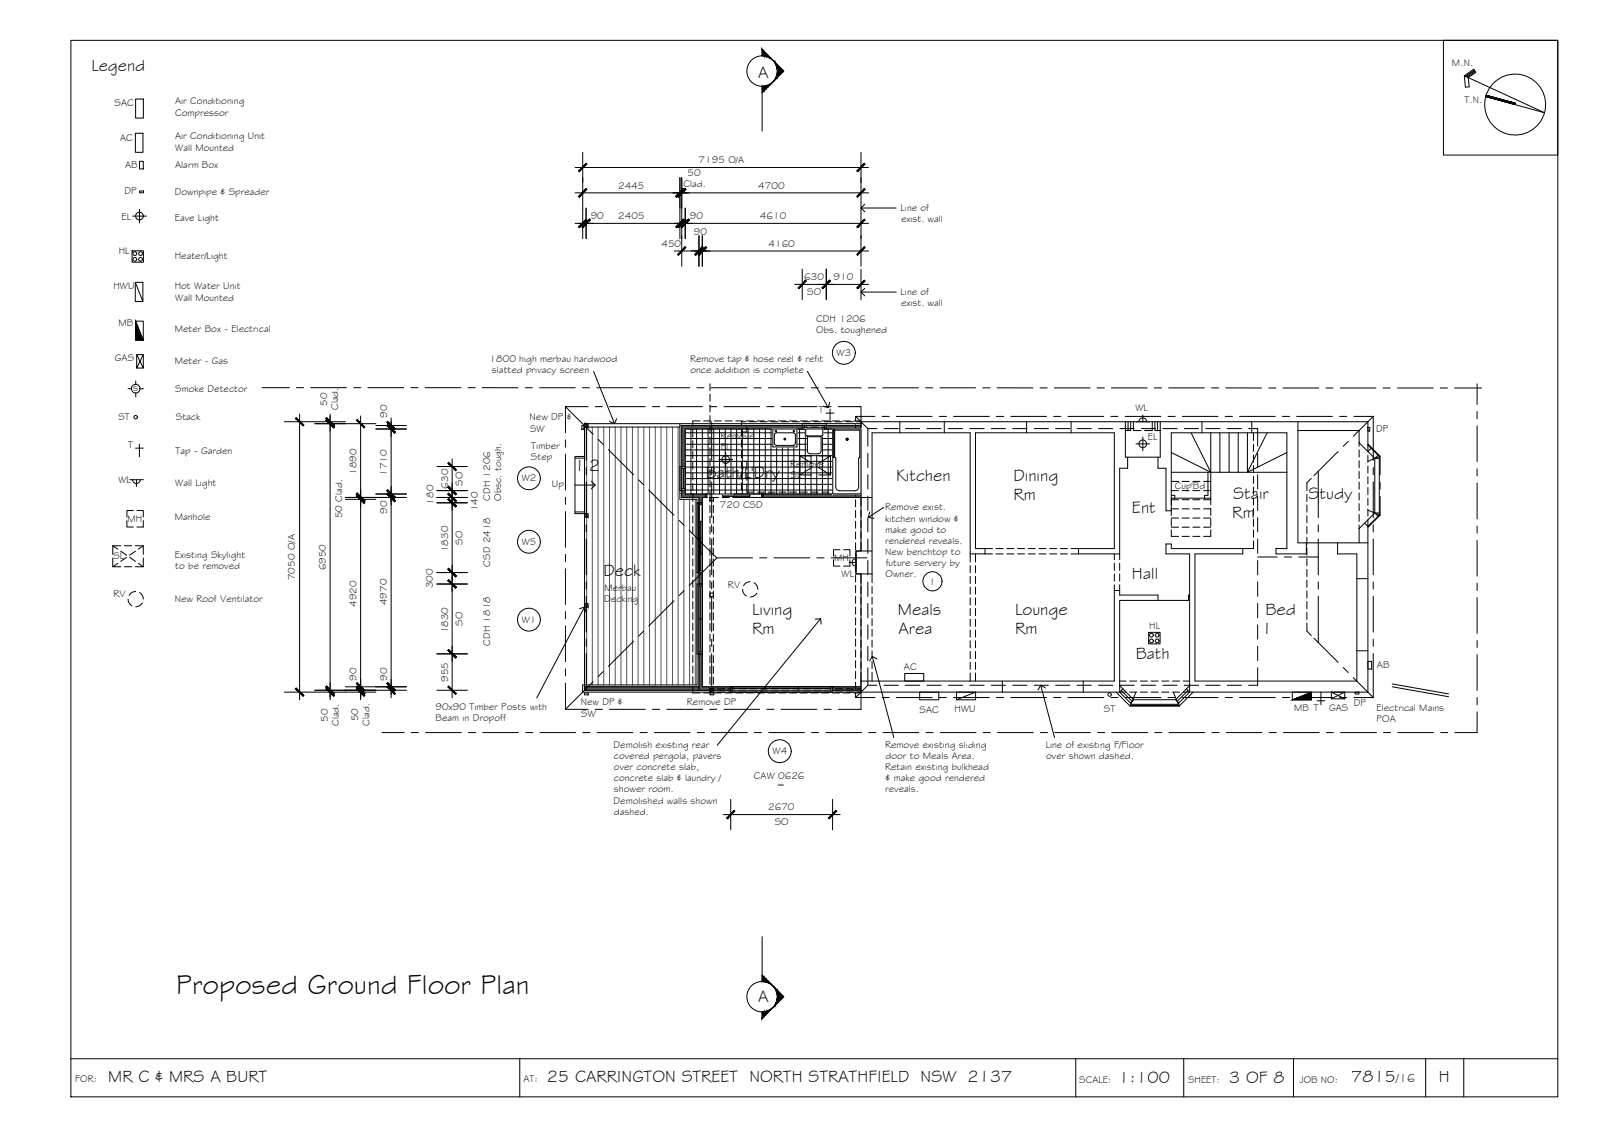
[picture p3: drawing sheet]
<svg xmlns="http://www.w3.org/2000/svg" width="420mm" height="297mm" viewBox="0 0 420 297" stroke-linecap="round" stroke-linejoin="round" font-family="sans-serif">
<!-- layer: BORDER -->
<g fill="none" stroke="#000" stroke-width=".26">
<path d="M18.6 10.6h390v277h-390zM378.6 10.6h30v30.1h-30zM384.1 19.9l2.4-1.7 .6 .8-2 1.4 .2 2.4-1 .1-.2-3 21 9.7-15.4-4.3M386.7 18.3l-2.4 1.7M386.8 18.5l-2.2 1.6M386.9 18.7l-2.1 1.5M389.8 25l7.7 2.1M18.6 277.6h390M136.3 277.6v10M282.1 277.6v10M310.5 277.6v10M339.2 277.6v10"/>
<path d="M373.9 277.6v10M383.9 277.6v10"/>
<circle cx="397.4" cy="27.4" r="8"/>
</g>
<!-- layer: SECTION POINT -->
<g fill="#000" stroke="#000" stroke-width=".26">
<path d="M202.3 15.4l.4 .4zM203.1 16.2l.3 .5zM203.9 17l1.7 1.6-1.7 1.7zM202.3 21.8l.4-.3zM203.1 21l-.4 .5zM202.3 258.1l.4 .4zM202.7 258.5l.4 .4zM202.3 264.5l.4-.3zM203.4 263.2l-.3 .6zM203.9 259.6l1.7 1.7-1.7 1.7z"/>
<path d="M199.9 13l.5 .5v1.2zM199.9 13v1.6l.5 .1z"/>
<path d="M200.4 13.5l.5 .5v.8zM200.4 13.5v1.2l.5 .1z"/>
<path d="M200.9 14l.5 .5v.4zM200.9 14v.8l.5 .1z"/>
<path d="M201.4 14.5l.5 .7zM201.4 14.5v.4l.5 .3z"/>
<path d="M201.9 15l.4 .5zM201.9 15l.4 .5z"/>
<path d="M203.1 16.2l.3 .5zM202.7 15.8l.4 .4z"/>
<path d="M203.4 16.5l.2 .2v.5zM203.4 16.5l.2 .7z"/>
<path d="M203.6 16.7l.2 .2v.9zM203.6 16.7l.2 1.1z"/>
<path d="M203.8 19.5v.9l-.2-.4zM203.6 20v.5l.2-.1z"/>
<path d="M203.8 16.9l.1 1.4zM203.8 16.9l.1 1.4z"/>
<path d="M203.9 18.9v1.4zM203.8 19.5v.9z"/>
<path d="M199.9 22.6h.5v1.2zM199.9 22.6v1.7l.5-.5z"/>
<path d="M200.4 22.6l.5-.1v.8zM200.4 22.6v1.2l.5-.5z"/>
<path d="M200.9 22.5l.5-.2v.5zM200.9 22.5v.8l.5-.5z"/>
<path d="M201.4 22.3l.5-.2v.2zM201.4 22.3v.5l.5-.5z"/>
<path d="M201.9 22.1l.4-.3zM201.9 22.1v.2l.4-.4z"/>
<path d="M203.4 20.5l-.3 .5zM203.1 21l.3-.2z"/>
<path d="M203.6 20v.5h-.2zM203.4 20.5v.3l.2-.3z"/>
<path d="M200.4 256.2l-.5 1.1 .5 .1zM199.9 255.7l.5 .5-.5 1.1z"/>
<path d="M200.9 256.7l-.5 .7 .5 .1zM200.4 256.2l.5 .5-.5 .7z"/>
<path d="M200.9 257.5l.5 .1v-.4zM200.9 256.7l.5 .5-.5 .3z"/>
<path d="M201.4 257.6l.5 .2v-.1zM201.4 257.2l.5 .5-.5-.1z"/>
<path d="M201.9 257.8l.4 .3zM201.9 257.7l.4 .4-.4-.3z"/>
<path d="M203.1 258.9l.3 .5zM203.1 258.9l.3 .3z"/>
<path d="M203.4 259.4l.2 .5v-.5zM203.4 259.2l.2 .2h-.2z"/>
<path d="M200.4 265.3l-.5 1.7 .5-.5zM199.9 265.3h.5l-.5 1.7z"/>
<path d="M200.9 265.2l-.5 1.3 .5-.6zM200.4 265.3l.5-.1-.5 1.3z"/>
<path d="M201.4 265l-.5 .9 .5-.5zM200.9 265.2l.5-.2-.5 .9z"/>
<path d="M201.9 264.8l-.5 .6zM201.4 265l.5-.2-.5 .6z"/>
<path d="M202.3 264.5l-.4 .5zM201.9 264.8l.4-.3-.4 .5z"/>
<path d="M203.4 263.2l-.3 .6zM203.1 263.7l-.4 .5z"/>
<path d="M203.6 262.7l-.2 .8 .2-.3zM203.6 262.7l-.2 .8z"/>
<path d="M203.8 262.2l-.2 1 .2-.1zM203.8 262.2l-.2 1z"/>
<path d="M203.8 259.6l-.2 .3 .2 .6zM203.6 259.4l.2 .2-.2 .3z"/>
<path d="M203.9 261.6l-.1 1.5zM203.9 261.6l-.1 1.5z"/>
<path d="M203.9 259.6v1.4zM203.8 259.6v.9z"/>
</g>
<g fill="none" stroke="#000" stroke-width=".26">
<path d="M199.9 14.6v-1.6l5.7 5.6-5.7 5.7M199.9 22.6v11.8M199.9 255.7l5.7 5.6-5.7 5.7v-1.7M199.9 245.6v11.7"/>
<circle cx="199.9" cy="18.6" r="4"/>
<circle cx="199.9" cy="261.3" r="4"/>
</g>
<!-- layer: SERVICES -->
<g fill="none" stroke="#000" stroke-width=".26">
<path d="M35.5 34.9h2v5h-2zM35.6 26h2v5h-2zM34.8 56.7h3.6M36.6 42.3h1v2h-1zM36.6 54.9v3.6M36.6 50.1h1v.5h-1zM34.6 65.8h3v2.9h-3zM35.5 74l2 5.1v-5.1h-2v5.1h2M35.5 84.2v5h2.1l-2.1-5h2.1v5M35.6 99.9v.9M35.8 93l1.8 3.5v-3.5M35.8 96.5l1.8-3.5h-1.8v3.5h1.8"/>
<path d="M33.6 101.9h.9M35.5 117.5h2.1M35.6 103v1.1M36.6 116.5v3.2M36.7 101.9h.9M152.6 111.6h.5v1h-.5zM190.3 118.7v3.6M209.8 119.5h3.1M209.8 119.5v5M209.8 119.5l3.2 2M214.7 119.5h3.1M216.7 108.3h2"/>
<path d="M217.7 107.3v3.3M217.8 119.5v5M217.8 119.5l-3.2 2M297.9 116.4h3.6M297.9 110.6h3.6M298.7 110.6a1.01 1.01 0 0 1 1-1 1.01 1.01 0 0 1 1 1M299.7 108.8v1.8M299.7 114.6v3.6M358.8 112.1h.4v1h-.4zM33.3 136.5v1.7h1.7M34 125.8h3.6M34.8 125.8a1.01 1.01 0 0 0 1 1 1.01 1.01 0 0 0 1-1"/>
<path d="M35 133.9h-1.7v1.6M35.8 125.8v1.8M35.9 133.9h1.7v1.6M37.6 136.5v1.7h-1.7M188.5 120.5h3.6M209.8 124.5h3.1M213 122.5l-3.2 2M214.6 122.5l3.2 2M214.7 124.5h3.1M29.6 146.3v2.3h2.1M29.6 143.1h2.1M30.9 144l-1.3-.9v2.3"/>
<path d="M30.9 147.7l-1.3 .9M31.7 144.5l1.5 1.1M32.6 143.1h1.9M32.6 148.6h1.9M33.2 146.1l-1.5 1.1M33.6 157.1l.2 .9 .8 .8M34 146.1l1.5 1.1M35.5 143.1h2.1v2.3M35.5 144.5l-1.5 1.1M35.6 155.1l-1 .2-.7 .8M36.3 147.7l1.3 .9M36.6 155.4l.7 .6 .3 1.1"/>
<path d="M37.3 158.1l-.5 .6-1.2 .4M37.6 146.3v2.3h-2.1M37.6 143.1l-1.3 .9M194.8 154.5l.2 .9 .8 .8M196.8 152.5l-1 .3-.8 .7M197.7 152.8l.7 .6 .4 1.1M198.5 155.5l-.6 .6-1.1 .4M218.6 146.7v1.7h1.7M220.3 144.1h-1.7v1.7M221.2 144.1h1.7v1.7M222.7 147.5h1.8M222.9 146.7v1.7h-1.7"/>
<path d="M224.5 146.4a1.01 1.01 0 0 0-1 1.1 1.01 1.01 0 0 0 1 1M224.5 145.7v3.6M237.3 176.6h5v2h-5zM301.3 165.8h3v3h-3zM358.8 173.4h1v2h-1zM365.2 179.3l14.7 2.6M153.3 181.7h1v.5h-1zM186.2 181.7h1v.5h-1zM241.2 181.5h5v2h-5zM255.9 181.5v2h-5v-2h5l-5 2M343.9 181.5h-5v2l5-2v2h-5M345.4 183.7h2.1"/>
<path d="M346.4 181.5v3.2M349.2 181.5h3.5l-3.5 1.7M352.7 181.5v1.7h-3.5v-1.7l3.5 1.7M355.4 181.5h1v.5h-1zM365.2 180.1l14.7 2.6"/>
<circle cx="36.6" cy="56.6" r="1.01"/>
<circle cx="35.4" cy="68" r=".5"/>
<circle cx="35.4" cy="66.5" r=".5"/>
<circle cx="36.9" cy="68" r=".5"/>
<circle cx="36.9" cy="66.5" r=".5"/>
<circle cx="35.6" cy="109.4" r=".46"/>
<circle cx="35.6" cy="101.9" r="1.13"/>
<circle cx="299.7" cy="116.4" r="1.01"/>
<circle cx="190.3" cy="120.5" r="1.01"/>
<circle cx="302" cy="166.5" r=".5"/>
<circle cx="302" cy="168" r=".5"/>
<circle cx="303.5" cy="166.5" r=".5"/>
<circle cx="303.5" cy="168" r=".5"/>
<circle cx="291" cy="182.1" r=".46"/>
</g>
<!-- layer: BOUNDARY -->
<g fill="none" stroke="#000" stroke-width=".26">
<path d="M68.8 101.6h7.1M77.8 101.6h1.8M81.5 101.6h9.4M92.8 101.6h1.8M96.5 101.6h9.4M107.8 101.6h1.8M111.5 101.6h9.4M122.8 101.6h1.8M126.5 101.6l9.4 .1M137.8 101.7h1.8M141.5 101.7h9.4M152.7 101.7h1.9"/>
<path d="M156.5 101.7h9.4M167.8 101.7h1.8M171.5 101.7h9.4M182.8 101.7h1.8M186.5 101.7h9.4M197.7 101.7h1.9M201.5 101.7h9.4M212.8 101.7h1.8M216.5 101.7h9.4M227.8 101.7h1.8M231.5 101.7h9.4M242.7 101.7h1.9"/>
<path d="M246.5 101.7h9.4M257.8 101.7h1.8M261.5 101.7h9.4M272.8 101.7h1.8M276.5 101.7h9.4M287.7 101.7h1.9M291.5 101.7h9.4M302.8 101.7h1.8M306.5 101.7h9.4M317.8 101.7h1.8M321.5 101.7h9.4M332.7 101.7h1.9"/>
<path d="M336.5 101.7h9.4M347.8 101.7h1.8M351.5 101.7h9.4M362.7 101.7h1.9M366.5 101.7h9.4M377.7 101.7h1.9M381.5 101.7h7.1M387.4 100.6v5.4M387.4 107.9v1.9M387.4 111.6v9.4M387.4 122.9v1.9M387.4 126.7v9.3"/>
<path d="M387.4 137.9v1.9M387.4 141.7v9.3M387.4 152.9v1.9M387.4 156.6v9.4M387.4 167.9v1.9M387.4 171.7v9.3M100.2 192.1h5.8M107.9 192.1h1.8M111.6 192.1h9.4M122.9 192.1h1.8M126.6 192.1h9.4M137.9 192.1h1.8"/>
<path d="M141.6 192.1h9.4M152.9 192.1h1.8M156.6 192.1h9.4M167.9 192.1h1.8M171.6 192.1h9.4M182.9 192.1h1.8M186.6 192.1h9.4M197.9 192.1h1.8M201.6 192.1h9.4M212.9 192.1h1.8M216.6 192.1h9.4M227.9 192.1h1.8"/>
<path d="M231.6 192.1h9.4M242.9 192.1h1.8M246.6 192.1h9.4M257.9 192.1h1.8M261.6 192.1h9.4M272.8 192.1h1.9M276.6 192.1h9.4M287.9 192.1h1.8M291.6 192.1h9.4M302.9 192.1h1.8M306.6 192.1h9.4M317.8 192.1h1.9"/>
<path d="M321.6 192.1h9.4M332.9 192.1h1.8M336.6 192.1h9.4M347.9 192.1h1.8M351.6 192.1h9.4M362.8 192.1h1.9M366.6 192.1h9.4M377.9 192.1h1.8M387.4 182.9v1.9M387.4 186.7v5.4h-5.8"/>
</g>
<!-- layer: EXISTING -->
<g fill="none" stroke="#000" stroke-width=".26">
<path d="M186.2 100.6v1.8M186.2 103.3v1.9M186.2 106.1v1.9M186.2 109v1.8M186.2 111.8v1.8M186.2 114.6v1.9M186.2 117.4v1.9M186.7 110.6v10.1M194.5 112.5v1.9M194.5 115.3v1.9M194.5 118.1v1.9M195.6 110.6h-1.1v1"/>
<path d="M196.5 110.6h1.9M197.7 112h-1.8v1.3h-1.4M198.6 112h1.9M199.4 110.6h1.8M201.5 112h1.8M202.2 110.6h1.8M204.3 112h1.8M205 110.6h1.8M207.1 112h1.9M207.8 110.6h1.9M209.9 112h1.9M210.6 110.6h1.9"/>
<path d="M212.7 112h1.9M213.4 110.6h1.9M215.5 112h1.9M216.2 110.6h1.9M218.3 112h1.9M219 110.6h1.9M221.1 112h1.9M221.9 110.6h1.8M224 112h1.8M224.7 110.6h134.1v7.8M225.8 110.6v18.4h-1.8M227.6 118.8v3.8"/>
<path d="M230 112.4h-2.4v4.6M231.8 112.4h3.8M236 110.6v2.9M237.5 112.4h3.7M243.1 112.4h3.8M247.7 110.6v2.9M248.7 112.4h3.8M254.3 112.4h3.8M260 112.4h3.7M265.6 112.4h3.8M269.2 110.6v2.9M271.2 112.4h3.8"/>
<path d="M276.8 112.4h3.8M280.9 110.6v2.9M282.5 112.4h3.7M288.1 112.4h3.8M293.7 112.4h3.8M295.2 112.9h1.2M295.2 110.6v9.3h9.1v-9.3M295.7 119.9v2.9h-2v23.9M295.9 110.6v2.3M296.6 110.6v2.3M297.3 110.6v2.3M297.4 112.9h1.9"/>
<path d="M299.3 112.4h3.8M300.2 112.9h1.9M302.2 110.6v2.3M302.9 110.6v2.3M303 112.9h1.3M303.6 110.6v2.3M303.7 119.9v2.9h2.1v11.1h1.4M305 112.4h3.7M310.6 112.4h3.8M312.4 113.5l5.1 10.3-10.3-5.2M315.2 110.6v2.9M316.2 112.4h3.8"/>
<path d="M317.5 113.5v18.8M319.9 113.5v10.3M321.8 112.4h3.8M322.4 113.5v10.3M324.7 113.5v10.3M327.2 113.5v10.3M327.5 112.4h2.3v4.6M328.3 110.6v2.9M328.7 113.5v2M328.7 116.5v1.8M328.7 119.3v1.8M329.8 118.8v3.8"/>
<path d="M332.3 113.5l-5.1 10.3 10.3-5.2M340.4 112.9h16.1v4.1M340.4 110.6v31.7h18.4M356.5 118v1.8M356.5 116.1l4.1 4.1M358.8 119.4v1.8M358.8 116.7l2.9 3v15.3l-2.9 3-.9-.8M359.6 117.5l-.8 .9M361.4 119.3l-.8 .9M186.2 130.4h.9v.9h-.9zM186.2 130.4h2.3M186.2 120.2v1.9"/>
<path d="M186.2 123v1.9M186.2 125.8v1.9M186.2 128.6v3M186.2 132.5v1.9M186.2 135.3v1.9M186.2 138.1v1.9M186.7 122.6v1.9M186.7 126.3v9.4M186.7 137.6v1.9M187.1 130.4v1.2M187.1 132.5v1.9M187.1 135.3v1.9"/>
<path d="M187.1 138.1v1.9M189.4 130.4h1.9M192.2 130.4h3.4M194.5 122.8v-1.8h1.4v2.1M194.5 123.8v1.8M194.5 126.6v1.9M194.5 129.4v1M195.9 124.1v1.8M195.9 126.9v2.1h1.8M196.5 130.4h1.9M198.6 129h1.9M199.4 130.4h1.8"/>
<path d="M201.5 129h1.8M202.2 130.4h1.8M204.3 129h1.8M205 130.4h1.8M207.1 129h1.9M207.8 130.4h1.9M209.9 129h1.9M210.6 130.4h1.9M212.7 129h1.9M213.4 130.4h1.9M215.5 129h1.9M216.2 130.4h1.9"/>
<path d="M218.3 129h1.9M219 130.4h1.9M221.1 129h1.9M221.9 130.4h1.8M224.7 130.4h4M225.8 130.4v2.4M225.8 133.7v1.9M225.8 136.5v1.9M225.8 139.3v1.9M227.6 124.5v3.7M227.6 130.1v3.7M227.6 135.7v3.8"/>
<path d="M307.2 135.1v-21.6h30.3v30.3h-2.8v1.4h7.9v-2.9M307.2 136.1v1.9M307.2 138.9v1.7h1.9M307.2 130.6h10.3M307.2 129.9h.9v.7M307.2 123.8h30.3M307.2 126.2h1.9M307.2 128.6h1.9M307.2 131h1.9M307.2 133.4h1.9M307.2 135.8h1.9M307.2 138.2h1.9"/>
<path d="M310 126.2h1.9M310 128.6h1.9M310 131h1.9M310 133.4h1.9M310 135.8h1.9M310 138.2h1.9M312.9 126.2h1.8M312.9 128.6h1.8M312.9 131h1.8M312.9 133.4h1.8M312.9 135.8h1.8M312.9 138.2h1.8"/>
<path d="M315.7 126.2h1.8M315.7 128.6h1.8M315.7 131h1.8M315.7 133.4h1.8M315.7 135.8h1.8M315.7 138.2h1.8M316.8 123.8v6.1h-.9v.7M317.5 133.3v1.8M317.5 136.1v1.9M317.5 138.9v1.7h-1.8M328.7 122.1v1.8M328.7 124.9v1.9"/>
<path d="M328.7 127.7v1.9M328.7 130.5v1.9M328.7 133.3v1.9M328.7 136.1v1.9M328.7 139v1.8M329.8 124.5v3.7M329.8 130.1v3.7M329.8 135.7v3.8M342.8 129.6v1.9M342.8 132.4v1.9M342.8 135.2v1.9M342.8 138v1.9"/>
<path d="M343.9 125.4l-1.1 1.2v2.1M345.7 123.6l-1.1 1.1M356.5 120.8v1.9M356.5 123.6v1.9M356.5 126.4v1.9M356.5 129.2v1.9M356.5 132v1.9M356.5 134.8v1.9M356.5 137.6v4.7M358.8 122.2v1.9M358.8 125v1.9M358.8 127.8v1.9"/>
<path d="M358.8 130.6v1.9M358.8 133.4v1.9M358.8 136.2v45.3h-48.5M360.6 134.5l-4.1 4.1M360.6 120.2v14.3M360.6 134.5l.8 .8M360.6 120.2h1.1M360.6 134.5h1.1M186.2 155.5h.9v.9h-.9zM186.2 140.9v1.9M186.2 143.8v1.8M186.2 146.6v1.8"/>
<path d="M186.2 149.4v1.8M186.2 152.2v1.9M186.2 155v1.9M186.2 157.8v1.9M186.7 141.3v9.4M186.7 152.6v1.8M186.7 156.3v9.4M187.1 140.9v1.9M187.1 143.8v1.8M187.1 146.6v1.8M187.1 149.4v1.8M187.1 152.2v1.9"/>
<path d="M187.1 155v1.9M187.1 157.8v1.9M225.8 142.1v2.4M225.8 150.5v2.3M225.8 153.7v1.9M225.8 156.5v1.9M225.8 159.4v1.8M227.6 141.3v3.8M227.6 147v3.7M227.6 152.6v3.7M227.6 158.2v3.8M228.7 144.5h-4.2v6h4.2"/>
<path d="M228.7 153.7v1.9M228.7 156.5v1.9M228.7 159.4v1.8M254.5 145.2v2.2M254.5 148.3v1.9M254.5 151.1v1.9M254.5 153.9v1.9M254.5 156.7v1.9M254.5 159.5v1.9M255.8 145.2v2.2M255.8 148.3v1.9M255.8 151.1v1.9"/>
<path d="M255.8 153.9v1.9M255.8 156.7v1.9M255.8 159.5v1.9M258.3 145.2h-3.8v-31.7h-25.8v39.3M258.3 145.2h2M258.3 143.8v1.4M260.3 143.8h-4.5v-30.3h36.5v30.3h-11.4M261.2 145.2h1.9M261.2 143.8h1.9M264 145.2h1.9M264 143.8h1.9M266.9 145.2h1.8"/>
<path d="M266.9 143.8h1.8M269.7 145.2h1.8M269.7 143.8h1.8M272.5 145.2h1.8M272.5 143.8h1.8M275.3 145.2h1.9M275.3 143.8h1.9M278.1 145.2h1.9M278.1 143.8h1.9M280.9 145.2h12.8M282.9 143.8v1.4M292.3 153.3v25.3h-66.5"/>
<path d="M292.3 145.2v1.5M292.3 147.7v1.9M292.3 150.5v1.9M292.3 154.8h1.4M293.7 147.7v1.9M293.7 150.5v1.9M293.7 153.3v2.7h10v1.4M310 140.6h1.9M312 157.4h-18.3v24.1M312 156h-.3v1.4M312.9 140.6h1.8M326 143.8h-18.8v-1.2h-1.4v2.6h6.2v36.3"/>
<path d="M328.7 141.8v2h-2.7M329.8 141.3v3.8M329.8 147v3.7M329.8 152.6v3.7M329.8 158.2v3.8M342.8 140.9v1.8M342.8 143.7v1.9M342.8 146.5v1.9M342.8 149.3v1.9M342.8 152.1v1.9M342.8 154.9v1.9M342.8 157.7v1.9"/>
<path d="M350.8 142.3v2.9h5.1v33.4h-42.5v-33.4h12.6v-1.4M355.9 151.7h2.9M186.2 160.6v1.9M186.2 163.4v1.9M186.2 166.3v1.8M186.2 169.1v1.8M186.2 171.9v1.9M186.2 174.7v1.9M186.2 177.5v1.9M186.7 167.6v1.9M186.7 171.3v10.2M187.1 160.6v1.9"/>
<path d="M187.1 163.4v1.9M187.1 166.3v1.8M187.1 169.1v1.8M187.1 171.9v1.9M187.1 174.7v1.9M187.1 177.5v1.9M225.8 162.2v1.9M225.8 165v1.8M225.8 167.8v1.9M225.8 170.6v1.9M225.8 173.4v1.9M225.8 176.2v5.3"/>
<path d="M227.6 175.1v4.6h2.4M227.6 163.8v3.8M227.6 169.5v3.7M228.7 162.2v1.9M228.7 165v1.8M228.7 167.8v1.9M228.7 170.6v1.9M228.7 173.4v1.9M228.7 176.2v2.4M231.8 179.7h3.8M237.5 179.7h3.7M243.1 179.7h3.8"/>
<path d="M248.7 179.7h3.8M254.3 179.7h3.8M254.5 162.4v1.8M254.5 165.2v1.8M254.5 168v1.9M254.5 170.8v1.9M254.5 173.6v1.9M254.5 176.4v2.2M255.8 162.4v1.8M255.8 165.2v1.8M255.8 168v1.9M255.8 170.8v1.9"/>
<path d="M255.8 173.6v1.9M255.8 176.4v2.2M260 179.7h3.7M262.9 178.6v2.9M265.6 179.7h3.8M271.2 179.7h3.8M276.8 179.7h3.8M282.5 179.7h3.7M284.1 178.6v2.9M288.1 179.7h3.8M293.7 178.6h1.6M293.7 179.8l3.6 3.6"/>
<path d="M293.7 179.7h3.8M296.3 178.6h1.8M299.1 178.6h1.9M299.3 179.7h3.8M301.9 178.6h1.9M304.7 178.6h1.9M305 179.7h3.7M307.5 178.6h1.9M310.3 178.6h1.7M310.6 179.7h3.8M312 179.8l-3.7 3.6M316.2 179.7h3.8"/>
<path d="M321.8 179.7h3.8M329.8 175.1v4.6h-2.3M329.8 163.8v3.8M329.8 169.5v3.7M342.8 160.5v1.9M342.8 163.4v2.1l1.1 1.1M344.6 167.3l1.1 1.2M355.9 170.6h2.9M186.2 180.6h.9v.9h-.9zM186.2 181.5h1M186.2 180.3v1.2M186.2 180.6h1"/>
<path d="M187.1 180.3v1.2M188.2 181.5h1.9M188.2 180.6h1.9M191 181.5h1.9M191 180.6h1.9M193.8 181.5h1.9M193.8 180.6h1.9M196.6 181.5h1.9M196.6 180.6h1.9M199.4 181.5h1.9M199.4 180.6h1.9M202.3 181.5h1.8"/>
<path d="M202.3 180.6h1.8M205.1 181.5h1.8M205.1 180.6h1.8M207.9 181.5h1.8M207.9 180.6h1.8M210.7 181.5h1.9M210.7 180.6h1.9M213.5 181.5h1.9M213.5 180.6h1.9M216.3 181.5h1.9M216.3 180.6h1.9M219.1 181.5h1.9"/>
<path d="M219.1 180.6h1.9M221.9 181.5h1.9M221.9 180.6h1.9M224.8 181.5h70.5M224.8 180.6h1M293.7 181.5l2.8 2.8M294.1 181l2.8 2.9M294.5 180.6l-.8 .9M296.3 181.5h1.8M296.5 184.3v.6h12.7v-.6M296.5 184.7h12.7M297.3 183.4h11"/>
<path d="M297.3 183.4l-.8 .9M299.1 181.5h1.9M301.9 181.5h1.9M304.7 181.5h1.9M307.5 181.5h1.9M308.3 183.4l.9 .9M311.2 180.6l.8 .9M311.6 181l-2.9 2.9M312 181.5l-2.8 2.8"/>
</g>
<!-- layer: ROOFPLAN EXIST. -->
<g fill="none" stroke="#000" stroke-width=".26">
<path d="M181.7 112.7v1.9M181.7 115.5v1.9M181.7 118.4v1.8M183.6 110.4h-1.9v1.4M184.5 110.4h1.9M187.4 110.4h1.8M190.2 110.4h1.8M193 110.4h1.8M195.8 110.4h1.9M198.6 110.4h1.9M201.4 110.4h1.9M204.2 110.4h1.9"/>
<path d="M207 110.4h1.9M209.9 110.4h1.8M212.7 110.4h1.8M215.5 110.4h1.8M218.3 110.4h1.9M221.1 110.4h1.9M223.9 110.4h1.9v.2M224.4 109.2h5.1M224.4 109.2v1.2M224.4 111.3v1.9M224.4 114.1v1.9M224.4 117v1.8"/>
<path d="M224.4 119.8v1.8M224.4 109.2l3.2 3.2M231.3 109.2h1.9M235.1 109.2h9.4M246.3 109.2h1.9M250.1 109.2h9.4M261.3 109.2h1.9M265.1 109.2h9.4M276.3 109.2h1.9M280.1 109.2h9.4M291.3 109.2h1.9M295.1 109.2h9.4"/>
<path d="M306.3 109.2h1.9M310.1 109.2h9.4M321.3 109.2h1.9M325.1 109.2h9.4M336.3 109.2h1.9M340.1 109.2h9.4M351 118.4l-5.3 5.2v12.1M351.3 109.2h1.9M353.6 115.7l-1.3 1.3M355.1 109.2h5.1M358.8 116.4l3.2 3.2M360.2 109.2v11.5"/>
<path d="M360.2 109.2l-5.3 5.2M362 119.6v4.9M362 119.6l-3.2 1.3M181.7 121.2v1.9M181.7 124v1.8M181.7 126.8v1.9M181.7 129.6v1.9M181.7 132.4v1.9M181.7 135.2v1.9M181.7 138v1.9M224.4 122.6v1.9M224.4 125.4v1.9"/>
<path d="M224.4 128.2v1.9M224.4 131v1.9M224.4 133.8v1.9M224.4 136.6v1.9M224.4 139.5v1.8M345.7 137.6v1.9M358.8 133.7l3.2 1.4M360.2 122.6v1.9M360.2 126.3v9.4M360.2 137.6v1.9M362 135.1l-3.2 3.2M362 126.4v1.9"/>
<path d="M362 130.1v5M181.7 140.9v1.8M181.7 143.7v1.9M181.7 146.5v1.9M181.7 149.3v1.9M181.7 152.1v1.9M181.7 154.9v1.9M181.7 157.7v1.9M224.4 142.3v1.8M224.4 145.1v1.9M224.4 147.9v1.9M224.4 150.7v1.9"/>
<path d="M224.4 153.5v1.9M224.4 156.3v1.9M224.4 159.1v1.9M329.8 146h5.2M336.9 146h1.8M340.6 146h5.1M345.7 156.3v12.2l5.3 5.2M345.7 141.3v9.4M345.7 152.6v1.8M360.2 141.3v9.4M360.2 152.6v1.8M360.2 156.3v9.4"/>
<path d="M181.7 160.5v1.9M181.7 163.4v1.8M181.7 166.2v1.9M181.7 169v1.9M181.7 171.8v1.9M181.7 174.6v1.9M181.7 177.4v1.9M224.4 162v1.8M224.4 164.8v1.8M224.4 167.6v1.9M224.4 170.4v1.9M224.4 173.2v1.9"/>
<path d="M224.4 176v1.9M224.4 178.8v1.9M227.6 179.7l-3.2 3.2M352.3 175l1.3 1.3M354.9 177.6l5.3 5.3M360.2 167.6v1.9M360.2 171.3v11.6M181.7 180.2v1.5h1.9M184.5 181.7h1.9M187.4 181.7h1.8M190.2 181.7h1.8M193 181.7h1.8"/>
<path d="M195.8 181.7h1.9M198.6 181.7h1.9M201.4 181.7h1.9M204.2 181.7h1.9M207 181.7h1.9M209.9 181.7h1.8M212.7 181.7h1.8M215.5 181.7h1.8M218.3 181.7h1.9M221.1 181.7h1.9M224.4 182.9h5.1M224.4 181.6v1.3"/>
<path d="M225.8 181.5v.2h-1.9M231.3 182.9h1.9M235.1 182.9h9.4M246.3 182.9h1.9M250.1 182.9h9.4M261.3 182.9h1.9M265.1 182.9h9.4M276.3 182.9h1.9M280.1 182.9h9.4M291.3 182.9h1.9M292.7 181.5l3.7 3.6M295.1 182.9h9.4"/>
<path d="M296.4 185.1h12.9M297.9 181.5l-1.5 3.6M306.3 182.9h1.9M307.7 181.5l1.6 3.6M310.1 182.9h9.4M312.9 181.5l-3.6 3.6M321.3 182.9h1.9M325.1 182.9h9.4M336.3 182.9h1.9M340.1 182.9h9.4M351.3 182.9h1.9M355.1 182.9h5.1"/>
</g>
<!-- layer: HATCH -->
<g fill="#545454" stroke="#545454" stroke-width=".26">
<path d="M224.4 111.6l1.4 .9v-.9zM224.4 111.6l1.4 .9h-1.4z"/>
<path d="M216.7 111.6l7.7 .9v-.9zM216.7 111.6l7.7 .9h-7.7z"/>
<path d="M194.5 111.6l15.9 .9v-.9zM194.5 111.6l15.9 .9h-15.9z"/>
<path d="M186.7 111.6l7.8 .9v-.9zM186.7 111.6l7.8 .9h-7.8z"/>
<path d="M186.2 111.6l.5 .9v-.9zM186.2 111.6l.5 .9h-.5z"/>
<path d="M181.7 111.6l4.5 .9v-.9zM181.7 111.6l4.5 .9h-4.5z"/>
<path d="M178.8 111.6l2.9 .9v-.9zM178.8 111.6l2.9 .9h-2.9z"/>
<path d="M178.8 112.5l.9 9.8v-9.8zM178.8 112.5l.9 9.8h-.9z"/>
<path d="M178.8 128.6l.9 .9v-.9zM178.8 128.6l.9 .9h-.9z"/>
<path d="M224.4 129.5l1.4 .9v-.9zM224.4 129.5l1.4 .9h-1.4z"/>
<path d="M199.8 129.5l24.6 .9v-.9zM199.8 129.5l24.6 .9h-24.6z"/>
<path d="M181.7 129.5l3.4 .9v-.9zM181.7 129.5l3.4 .9h-3.4z"/>
<path d="M178.8 129.5l2.9 .9v-.9zM178.8 129.5l2.9 .9h-2.9z"/>
<path d="M183.3 130.4l.9 1.4v-1.4zM183.3 130.4l.9 1.4h-.9z"/>
<path d="M183.3 150.1l.9 3v-3zM183.3 150.1l.9 3h-.9z"/>
<path d="M183.3 171.4l.9 8.7v-8.7zM183.3 171.4l.9 8.7h-.9z"/>
<path d="M224.4 180.1l1.4 .9v-.9zM224.4 180.1l1.4 .9h-1.4z"/>
<path d="M218.4 180.1l6 .9v-.9zM218.4 180.1l6 .9h-6z"/>
<path d="M183.3 180.1l8.4 .9v-.9zM183.3 180.1l8.4 .9h-8.4z"/>
<path d="M181.7 180.1l1.6 .9v-.9zM181.7 180.1l1.6 .9h-1.6z"/>
<path d="M153.3 180.1l28.4 .9v-.9zM153.3 180.1l28.4 .9h-28.4z"/>
<path d="M153.8 111.1l.4 .9v-.9zM153.8 111.1l.4 .9h-.4z"/>
<path d="M153.3 111.1l.5 .9v-.9zM153.3 111.1l.5 .9h-.5z"/>
<path d="M153.8 134.7l.4 .9v-.9zM153.8 134.7l.4 .9h-.4z"/>
<path d="M153.3 134.7l.5 .9v-.9zM153.3 134.7l.5 .9h-.5z"/>
<path d="M153.8 158.3l.4 .9v-.9zM153.8 158.3l.4 .9h-.4z"/>
<path d="M153.3 158.3l.5 .9v-.9zM153.3 158.3l.5 .9h-.5z"/>
</g>
<!-- layer: TILES -->
<g fill="none" stroke="#000" stroke-width=".26">
<path d="M179.7 113.5h46.1M179.7 115h46.1M179.7 116.5h46.1M179.7 118h46.1M179.7 119.5h46.1M181.2 112.5v17M182.7 112.5v17M184.2 112.5v17M185.7 112.5v17M187.2 112.5v17M188.7 112.5v17M190.2 112.5v17"/>
<path d="M191.7 112.5v17M193.2 112.5v17M194.7 112.5v17M196.2 112.5v17M197.7 112.5v17M199.2 112.5v17M200.7 112.5v17M202.2 112.5v17M203.7 112.5v17M205.2 112.5v17M206.7 112.5v17M208.2 112.5v17"/>
<path d="M209.7 112.5v17M211.2 112.5v17M212.7 112.5v17M214.2 112.5v17M215.7 112.5v17M217.2 112.5v17M218.7 112.5v17M220.2 112.5v17M221.7 112.5v17M223.2 112.5v17M224.7 112.5v17M179.7 121h46.1"/>
<path d="M179.7 122.5h46.1M179.7 124h46.1M179.7 125.5h46.1M179.7 127h46.1M179.7 128.5h46.1"/>
</g>
<!-- layer: HATCH -->
<g fill="none" stroke="#545454" stroke-width=".26">
<path d="M153.9 112v22.7M155.3 112v67.6M156.9 112v67.6M158.4 112v67.6M159.9 112v67.6M161.4 112v67.6M162.9 112v67.6M164.4 112v67.6M165.9 112v67.6M167.4 112v67.6M168.9 112v67.6M170.4 112v67.6"/>
<path d="M171.9 112v67.6M173.4 112v67.6M174.9 112v67.6M176.4 112v67.6M177.8 112v67.6M153.9 135.6v22.7M179.4 130.9v48.7M180.9 130.9v48.7M182.4 130.9v48.7M153.9 159.2v20.4"/>
</g>
<!-- layer: NEWWORK -->
<g fill="none" stroke="#000" stroke-width=".26">
<path d="M153.3 111.1h.9v.9h-.9zM153.3 119.7h-2.5v15h2.5M153.3 111.1v69.9h38.4M153.3 111.1h25M153.3 112h25M153.8 111.1v9.6M210.4 111.1v1.4M216.7 111.1v1.4M225.8 111.6h-47v18.8h4.5v50.6M225.8 112.5h-46.1v17h46.1M225.8 111.1v19.3M150.8 134.2h2.5"/>
<path d="M150.8 120.1h2.5M153.3 134.7h.9v.9h-.9zM153.8 122.6v1.9M153.8 126.3v9.4M153.8 137.6v1.9M178.3 128.6h1.4M178.3 122.3h1.4M185.1 129.5v.9h-.9v49.7h7.5v1.4M198.1 130.4h27.7M200.1 129.5v.9M225.8 130.4v14.1h-1.3v6h1.3v30.5h-7.4M153.3 158.3h.9v.9h-.9z"/>
<path d="M153.8 141.3v9.4M153.8 152.6v1.8M153.8 156.3v9.4M182.8 153.1h1.4M153.8 167.6v1.9M153.8 171.3v9.7M182.8 171.4h1.4M153.3 180.1h30M225.8 180.1h-7.4v1.4"/>
</g>
<!-- layer: INSULCLAD -->
<path d="M225.8 111.1h-47.5v19.8h4.5v48.7h-30v1.9h73" fill="none" stroke="#000" stroke-width=".26"/>
<!-- layer: ROOFPLAN NEW -->
<g fill="none" stroke="#000" stroke-width=".26">
<path d="M148.3 106.6h5.9M148.3 106.6v6.9M148.3 115.4v1.8M148.3 119.1v9.4M148.3 106.6l7.3 7.3M156.1 106.6h1.9M156.9 115.2l1.3 1.3M159.5 117.8l6.7 6.7M159.9 106.6h9.3M171.1 106.6h1.9M174.9 106.6h9.3M186.1 106.6h1.9"/>
<path d="M189.9 106.6h9.3M201.1 106.6h1.9M204.9 106.6h9.3M216.1 106.6h1.9M219.9 106.6h5.9v4.5M148.3 130.4v1.8M148.3 134.1v9.4M167.5 125.8l1.3 1.3M170.1 128.5l6.7 6.6M178.1 136.4l1.3 1.3M180.7 139.1l7.3 7.2M148.3 145.3v1.9"/>
<path d="M148.3 149.1v9.4M176.8 157.5l-6.7 6.6M179.4 154.8l-1.3 1.4M197.4 146.3h-9.4l-7.3 7.2M199.2 146.3h1.9M203 146.3h9.4M214.2 146.3h1.9M218 146.3h9.4M148.3 160.4v1.8M148.3 164.1v9.4M148.3 175.4v1.8M148.3 179.1v6.9"/>
<path d="M155.6 178.7l-7.3 7.3M158.2 176.1l-1.3 1.3M166.2 168.1l-6.7 6.6M168.8 165.5l-1.3 1.3M148.3 186h5.9M156.1 186h1.9M159.9 186h9.3M171.1 186h1.9M174.9 186h9.3M186.1 186h1.9M189.9 186h9.3M201.1 186h1.9"/>
<path d="M204.9 186h9.3M216.1 186h1.9M225.8 181v5h-5.9"/>
</g>
<!-- layer: MASK -->
<g fill="#fff" stroke="#fff" stroke-width=".26">
<path d="M212.4 118.9h2.3z"/>
<path d="M189.5 129.8l7.2 .3v-.3zM189.5 129.8l7.2 .3h-7.2z"/>
<path d="M225.8 112.5l-7.4 17h7.4zM218.4 112.5h7.4l-7.4 17z"/>
<path d="M212.4 118.9l2.2 .1zM212.4 118.9h2.3zM212.4 118.9h2.3z"/>
<path d="M212.2 118.9h2.5zM212.2 118.9h2.6z"/>
<path d="M212.2 118.9h2.6zM212.2 118.9h2.7z"/>
<path d="M212.1 118.9h2.8zM212.1 118.9h2.9z"/>
<path d="M212.1 118.8l2.9 .1zM212.1 118.8h2.9z"/>
<path d="M212 118.8h3zM212 118.8h3.1z"/>
<path d="M212 118.7l3.1 .1zM212 118.7h3.1z"/>
<path d="M211.9 118.7h3.2zM211.9 118.7h3.3z"/>
<path d="M211.9 118.6l3.3 .1zM211.9 118.6h3.3z"/>
<path d="M211.9 118.6h3.3zM211.9 118.6h3.4z"/>
<path d="M211.8 118.5l3.5 .1zM211.8 118.5h3.5z"/>
<path d="M211.8 118.5h3.5zM211.8 118.5h3.5z"/>
<path d="M211.8 118.4l3.5 .1zM211.8 118.4h3.5z"/>
<path d="M211.8 118.3l3.5 .1zM211.8 118.3l3.5 .1z"/>
<path d="M211.8 118.2l3.5 .1zM211.8 118.2h3.6z"/>
<path d="M211.8 114.3v3.9h3.6zM211.8 114.3h3.6v3.9z"/>
<path d="M211.5 114.3h4zM211.5 114.3h4.1z"/>
<path d="M211.5 114.3h4.1zM211.5 114.3h4.2z"/>
<path d="M211.4 114.2l4.3 .1zM211.4 114.2h4.3z"/>
<path d="M211.4 114.2h4.3zM211.4 114.2h4.3z"/>
<path d="M211.4 114.1l4.3 .1zM211.4 114.1h4.4z"/>
<path d="M211.3 114.1h4.5zM211.3 114.1h4.5z"/>
<path d="M211.3 114.1h4.5zM211.3 114.1h4.5z"/>
<path d="M211.3 114l4.5 .1zM211.3 114l4.5 .1z"/>
<path d="M211.3 112.5v1.5h4.5zM211.3 112.5h4.5v1.5z"/>
<path d="M202.7 112.5l6.3 4.7v-4.7zM202.7 112.5l6.3 4.7h-6.3z"/>
</g>
<!-- layer: DOORS -->
<path d="M185.1 129.5h.3v.9h-.3zM189.5 129.8h7.2v.3h-7.2zM192.6 129.8v-.3h7.5v.9h-7.5v-.3M199.8 129.5v.9" fill="none" stroke="#000" stroke-width=".26"/>
<!-- layer: WINDOWS -->
<g fill="none" stroke="#000" stroke-width=".26">
<path d="M210.4 112.5h6.3M210.4 111.1h6.3M210.4 111.6h6.3M210.9 111.6v.9M210.9 112h5.3M216.2 111.6v.9M178.3 122.3v6.3M178.8 122.3v6.3M178.8 128.1h.9M178.8 122.8h.9M179.2 122.8v5.3M179.7 122.3v6.3"/>
<path d="M182.8 131.8h1.4v18.3M183.3 131.8h.9M183.3 132.3h.9M183.8 136.6h.4v8.7h-.4zM184.2 131.8h-1.4v18.3h1.4M184.2 131.8v18.3M182.8 150.1h1.4M182.8 153.1v18.3M183.3 150.1v-18.3v18.3h.9M183.3 141h.5v8.6h-.5zM183.3 149.6h.9M183.3 153.6h.9"/>
<path d="M183.8 153.6v17.3M184.2 153.1h-.9v18.3h.9M183.3 170.9h.9M183.3 162.3h.9M184.2 171.4v-18.3v18.3M191.7 180.1h26.7v.9h-26.7zM191.7 181.5h26.7M192.2 180.1v.9M192.2 180.5h25.7M200.7 180.1v.9M209.3 180.1v.9M217.9 180.1v.9"/>
<path d="M218.4 180.1h-26.7h26.7"/>
<circle cx="221.3" cy="92.5" r="3"/>
<circle cx="138.7" cy="125.4" r="3"/>
<circle cx="138.7" cy="142" r="3"/>
<circle cx="138.7" cy="162.5" r="3"/>
<circle cx="204.5" cy="196.9" r="3"/>
</g>
<!-- layer: MASK -->
<path d="M202.7 112.5h6.3v4.7h-6.3zM205.9 112.5h1.6v1.3a.71 .71 0 0 0 .7 .7l.6 .1M205.9 112.8h1v1.4M206.9 114.2a.71 .71 0 0 0 .7 .7h1.3M208.9 114.9h.1M211.5 114.3h.3v3.9M215.7 114.2l.1-1.7h-4.5v1.5l.2 .3M215.7 114.2l-.3 .1-.1 3.9a.79 .79 0 0 1-.7 .8l-2.1-.1a.75 .75 0 0 1-.8-.7M218.4 112.5h7.4v17h-7.4z" fill="none" stroke="#fff" stroke-width=".26"/>
<!-- layer: WETAREA FIXTURES -->
<g fill="none" stroke="#000" stroke-width=".26">
<path d="M202.7 112.5h6.3v4.7h-6.3zM208.6 114l-.5-.5h-4.8l-.2 .5v2.3l.5 .5 4.5-.1 .5-.4M208.6 114v2.3M211.5 114.3l-.2-.3v-1.5h4.5v1.5l-.3 .3M211.5 114.3h4M211.8 114.3v3.9M211.8 114.5h3.6M215.4 114.3l-.1 3.9a.79 .79 0 0 1-.7 .8l-2.1-.1a.75 .75 0 0 1-.8-.7M218.4 112.5h7.4v17h-7.4zM218.6 112.5v7.4h.2v-7.4M218.9 113v6.8M219.1 112.7l-.2 .2"/>
<path d="M219.1 112.8h6.3l.1 7-.3 .4v7.5a1.01 1.01 0 0 1-1 1h-4a.97 .97 0 0 1-1-1v-7.5l-.3-.4"/>
<circle cx="203.5" cy="113" r=".18"/>
<circle cx="205.8" cy="115.1" r=".22"/>
<circle cx="205.8" cy="115.1" r=".18"/>
<circle cx="208.2" cy="113" r=".18"/>
<circle cx="222.2" cy="115.2" r=".2"/>
<circle cx="222.2" cy="115.2" r=".31"/>
</g>
<!-- layer: BORDER -->
<g fill="#000" stroke="#000" stroke-width=".26">
<path d="M389.7 25.3l7.7 2.1zM389.8 25l7.6 2.4-7.7-2.1z"/>
<path d="M389.8 25l7.6 2.4 .1-.3zM389.8 25l7.7 2.1z"/>
</g>
<!-- layer: DIMENSION -->
<g fill="none" stroke="#000" stroke-width=".26">
<path d="M152.8 39.9v22.7M225.8 39.9v29.9M150.8 50.6h77M150.8 58.6h77M150.8 43.9h77M153.7 54.6v8M178.3 46.6v16M178.8 46.6v23.2M179.7 54.6v8M176.8 65.8h51M183.3 61.8v8M184.2 61.8v8"/>
<path d="M208.4 74.6h10.3M210.4 70.6v8M214.7 74.6h13.1M216.7 70.6v8M225.8 70.6v8M74.6 110.6h16M78.6 108.6v74.9M82.6 111.1h16M86.6 108.6v74.9M94.6 109.1v74.4M98.6 111.6h8M98.6 112.5h8"/>
<path d="M102.6 109.6v73.4M90.6 130.4h16M90.6 130.9h8M98.6 129.5h8M114.6 122.3h8M114.6 128.6h8M114.6 130.4h8M114.6 131.8h8M118.6 120.3v10.3M118.6 126.6v56.4M114.6 150.1h8M114.6 153.1h8"/>
<path d="M114.6 171.4h8M74.6 181.5h24M82.6 181h24M90.6 180.1h16M114.6 181h8M189.7 213.6h30.7M191.7 209.6v8M218.4 209.6v8"/>
</g>
<!-- layer: 0 -->
<g fill="#000" stroke="#000" stroke-width=".26">
<path d="M151.7 59.5l.2 .2 1.8-2.2zM153.7 57.5l.2 .2-2 2z"/>
<path d="M153.7 49.5l-1.8 2.2 2-2zM153.7 49.5l-1.8 2.2-.2-.2z"/>
<path d="M153.7 42.8l-1.8 2.2 2-2zM151.7 44.8l2-2-1.8 2.2z"/>
<path d="M154.6 57.5l-1.8 2.2 2-2zM154.6 57.5l-1.8 2.2-.2-.2z"/>
<path d="M154.6 57.5l-1.8 2.2 2-2zM154.6 57.5l-1.8 2.2-.2-.2z"/>
<path d="M179.2 49.5l-2 2 .2 .2zM179.2 49.5l.2 .2-2 2z"/>
<path d="M179.2 49.5l-2 2 .2 .2zM179.2 49.5l.2 .2-2 2z"/>
<path d="M177.2 59.5l.2 .2 1.8-2.2zM179.2 57.5l.2 .2-2 2z"/>
<path d="M179.7 57.5l-2 2 .2 .2zM179.7 57.5l.2 .2-2 2z"/>
<path d="M179.7 49.5l-1.8 2.2 2-2zM179.7 49.5l-1.8 2.2-.2-.2z"/>
<path d="M179.7 49.5l-1.8 2.2 2-2zM179.7 49.5l-1.8 2.2-.2-.2z"/>
<path d="M180.6 57.5l-1.8 2.2 2-2zM180.6 57.5l-1.8 2.2-.2-.2z"/>
<path d="M180.6 57.5l-1.8 2.2 2-2zM180.6 57.5l-1.8 2.2-.2-.2z"/>
<path d="M224.7 51.5l.2 .2 1.8-2.2zM226.7 49.5l.2 .2-2 2z"/>
<path d="M224.7 44.8l.2 .2 1.8-2.2zM226.7 42.8l.2 .2-2 2z"/>
<path d="M224.7 59.5l.2 .2 1.8-2.2zM226.7 57.5l.2 .2-2 2z"/>
<path d="M179.7 64.7l-1.8 2.2 2-2zM179.7 64.7l-1.8 2.2-.2-.2z"/>
<path d="M182.2 66.7l.2 .2 1.8-2.2zM184.2 64.7l.2 .2-2 2z"/>
<path d="M182.2 66.7l.2 .2 1.8-2.2zM184.2 64.7l.2 .2-2 2z"/>
<path d="M185.1 64.7l-1.8 2.2 2-2zM185.1 64.7l-1.8 2.2-.2-.2z"/>
<path d="M185.1 64.7l-1.8 2.2 2-2zM185.1 64.7l-1.8 2.2-.2-.2z"/>
<path d="M211.3 73.5l-2 2 .2 .2zM211.3 73.5l.2 .2-2 2z"/>
<path d="M217.6 73.5l-1.8 2.2 2-2zM217.6 73.5l-1.8 2.2-.2-.2z"/>
<path d="M217.6 73.5l-1.8 2.2 2-2zM217.6 73.5l-1.8 2.2-.2-.2z"/>
<path d="M224.7 66.7l.2 .2 1.8-2.2zM226.7 64.7l.2 .2-2 2z"/>
<path d="M224.7 75.5l.2 .2 1.8-2.2zM226.7 73.5l.2 .2-2 2z"/>
<path d="M77.5 109.7l2 2 .2-.2zM77.5 109.7l.2-.2 2 2z"/>
<path d="M85.7 109.5l-.2 .2 2.2 1.8zM85.5 109.7l2.2 1.8-.2 .2z"/>
<path d="M85.5 110.2l2 2 .2-.2zM85.7 110l2 2-2.2-1.8z"/>
<path d="M85.5 110.2l2 2 .2-.2zM85.7 110l2 2-2.2-1.8z"/>
<path d="M93.5 110.2l2 2 .2-.2zM93.7 110l2 2-2.2-1.8z"/>
<path d="M101.5 110.7l2.2 1.8-2-2zM101.5 110.7l2.2 1.8-.2 .2z"/>
<path d="M101.5 111.6l2 2 .2-.2zM101.5 111.6l.2-.2 2 2z"/>
<path d="M101.5 111.6l2 2 .2-.2zM101.5 111.6l.2-.2 2 2z"/>
<path d="M93.7 129.3l-.2 .2 2.2 1.8zM93.5 129.5l2.2 1.8-.2 .2z"/>
<path d="M93.7 129.3l-.2 .2 2.2 1.8zM93.5 129.5l2.2 1.8-.2 .2z"/>
<path d="M93.5 129.5l2 2 .2-.2zM93.7 129.3l2 2-2.2-1.8z"/>
<path d="M93.5 130l2 2 .2-.2zM93.7 129.8l2 2-2.2-1.8z"/>
<path d="M101.5 128.6l2.2 1.8-2-2zM101.5 128.6l2.2 1.8-.2 .2z"/>
<path d="M101.5 128.6l2.2 1.8-2-2zM101.5 128.6l2.2 1.8-.2 .2z"/>
<path d="M101.5 129.5l2 2 .2-.2zM101.5 129.5l.2-.2 2 2z"/>
<path d="M101.5 129.5l2 2 .2-.2zM101.5 129.5l.2-.2 2 2z"/>
<path d="M117.7 121.2l-.2 .2 2.2 1.8zM117.5 121.4l2.2 1.8-.2 .2z"/>
<path d="M117.5 127.7l2.2 1.8-2-2zM117.5 127.7l2.2 1.8-.2 .2z"/>
<path d="M117.7 129.3l-.2 .2 2.2 1.8zM117.5 129.5l2.2 1.8-.2 .2z"/>
<path d="M117.5 127.7l2 2 .2-.2zM117.5 127.7l.2-.2 2 2z"/>
<path d="M117.5 129.5l2 2 .2-.2zM117.5 129.5l.2-.2 2 2z"/>
<path d="M117.5 130.9l2 2 .2-.2zM117.5 130.9l.2-.2 2 2z"/>
<path d="M117.5 130.9l2 2 .2-.2zM117.5 130.9l.2-.2 2 2z"/>
<path d="M117.7 149l-.2 .2 2.2 1.8zM117.5 149.2l2.2 1.8-.2 .2z"/>
<path d="M117.7 152l-.2 .2 2.2 1.8zM117.5 152.2l2.2 1.8-.2 .2z"/>
<path d="M117.5 149.2l2 2 .2-.2zM117.5 149.2l.2-.2 2 2z"/>
<path d="M117.5 152.2l2 2 .2-.2zM117.5 152.2l.2-.2 2 2z"/>
<path d="M85.7 179.9l-.2 .2 2.2 1.8zM85.5 180.1l2.2 1.8-.2 .2z"/>
<path d="M85.7 179.9l-.2 .2 2.2 1.8zM85.5 180.1l2.2 1.8-.2 .2z"/>
<path d="M93.7 179.9l-.2 .2 2.2 1.8zM93.5 180.1l2.2 1.8-.2 .2z"/>
<path d="M93.7 179l-.2 .2 2.2 1.8zM93.5 179.2l2.2 1.8-.2 .2z"/>
<path d="M93.7 179.9l-.2 .2 2.2 1.8zM93.5 180.1l2.2 1.8-.2 .2z"/>
<path d="M101.5 179.2l2.2 1.8-2-2zM101.5 179.2l2.2 1.8-.2 .2z"/>
<path d="M101.5 179.2l2.2 1.8-2-2zM101.5 179.2l2.2 1.8-.2 .2z"/>
<path d="M117.5 170.5l2.2 1.8-2-2zM117.5 170.5l2.2 1.8-.2 .2z"/>
<path d="M117.5 180.1l2.2 1.8-2-2zM117.5 180.1l2.2 1.8-.2 .2z"/>
<path d="M117.5 170.5l2 2 .2-.2zM117.5 170.5l.2-.2 2 2z"/>
<path d="M77.7 180.4l-.2 .2 2.2 1.8zM77.5 180.6l2.2 1.8-.2 .2z"/>
<path d="M85.5 180.6l2 2 .2-.2zM85.7 180.4l2 2-2.2-1.8z"/>
<path d="M93.5 180.1l2 2 .2-.2zM93.7 179.9l2 2-2.2-1.8z"/>
<path d="M93.5 180.6l2 2 .2-.2zM93.7 180.4l2 2-2.2-1.8z"/>
<path d="M101.5 180.1l2 2 .2-.2zM101.5 180.1l.2-.2 2 2z"/>
<path d="M192.5 212.5l-1.7 2.2 2-2zM192.5 212.5l-1.7 2.2-.3-.2z"/>
<path d="M217.2 214.5l.3 .2 1.8-2.2zM219.3 212.5l.2 .2-2 2z"/>
</g>
<!-- layer: SERVICES -->
<path d="M35.5 84.2l2.1 5h-2.1zM338.9 183.5l5-2v2z" fill="#000" stroke="#000" stroke-width=".26"/>
<!-- layer: 0 -->
<g fill="none" stroke="#000" stroke-width=".26">
<path d="M225.8 54.5h9.2M226.8 53.5l-1 1 1 1M225.8 76.6h9.2M226.8 75.6l-1 1 1 1M155.7 97.4l5.5 13.7M211.8 97.4l5.4 9.5M161.7 109.8l-.5 1.3-1.3-.6M217.6 105.5l-.4 1.4-1.3-.4M150.8 127.2h5.3M155.1 126.2l1 1-1 1M228.1 134.2l-.3 1.4 1.4 .3M231.8 133l-4 2.6"/>
<path d="M152 159.6l1.3-.4 .4 1.3M153.3 159.2l-12.5 23.8M213.8 162.3l1.4-.1 .2 1.4M215.2 162.2l-27.1 33.2M228.8 172.1l5.6 21.3M230 172.8l-1.2-.7-.7 1.2M273 179.7l3.6 13.7M274.2 180.4l-1.2-.7-.8 1.2"/>
</g>
<!-- layer: TEXT -->
<circle cx="244.6" cy="152.4" r="2.51" fill="none" stroke="#000" stroke-width=".26"/>
<text font-size="7.5" x="46.2" y="260.5">Proposed Ground Floor Plan</text>
<g font-size="4.5">
<text x="24" y="18.6">Legend</text>
<text x="198.8" y="20.3">A</text>
<text x="150.6" y="123.6">1</text>
<text x="154.5" y="123.6">2</text>
<text x="185.1" y="125.2">Bath/L'Dry</text>
<text x="235" y="126.1">Kitchen</text>
<text x="265.8" y="131.1">Rm</text>
<text x="265.8" y="126.1">Dining</text>
<text x="323.4" y="130.9">Stair</text>
<text x="343.1" y="130.9">Study</text>
<text x="296.9" y="134.5">Ent</text>
<text x="323.2" y="135.9">Rm</text>
<text x="158.3" y="151">Deck</text>
<text x="296.8" y="151.8">Hall</text>
<text x="197.3" y="161.2">Living</text>
<text x="235.4" y="161.2">Meals</text>
<text x="266.2" y="161.2">Lounge</text>
<text x="331.9" y="161.2">Bed</text>
<text x="197.3" y="166.3">Rm</text>
<text x="235.6" y="166.3">Area</text>
<text x="266.2" y="166.3">Rm</text>
<text x="330.9" y="166.3">1</text>
<text x="297.9" y="172.9">Bath</text>
<text x="198.8" y="262.8">A</text>
<text x="28.4" y="283.6">MR C &amp; MRS A BURT</text>
<text x="143.4" y="283.6">25 CARRINGTON STREET NORTH STRATHFIELD NSW 2137</text>
<text x="293.3" y="283.9">1:100</text>
<text x="322.3" y="283.9">3 OF 8</text>
<text x="354.4" y="283.8">7815</text>
<text x="377.3" y="283.7">H</text>
</g>
<text font-size="3.2" x="366.2" y="283.8">/16</text>
<g font-size="2.6">
<text x="380.8" y="17.3">M.N.</text>
<text x="30.1" y="27.7">SAC</text>
<text x="45.9" y="27.3">Air Conditioning</text>
<text x="384.1" y="27.1">T.N.</text>
<text x="45.9" y="30.3">Compressor</text>
<text x="31.5" y="36.8">AC</text>
<text x="45.9" y="36.5">Air Conditioning Unit</text>
<text x="46" y="39.5">Wall Mounted</text>
<text x="32.8" y="44.1">AB</text>
<text x="45.9" y="44">Alarm Box</text>
<text x="180.3" y="46.2">50</text>
<text x="183.2" y="42.7">7195 O/A</text>
<text x="32.6" y="50.8">DP</text>
<text x="45.8" y="51.1">Downpipe &amp; Spreader</text>
<text x="162.1" y="49.5">2445</text>
<text x="179.3" y="49.1">Clad.</text>
<text x="198.8" y="49.4">4700</text>
<text x="31.9" y="57.7">EL</text>
<text x="45.9" y="57.9">Eave Light</text>
<text x="154.9" y="57.5">90</text>
<text x="162.1" y="57.4">2405</text>
<text x="180.9" y="57.5">90</text>
<text x="199.3" y="57.5">4610</text>
<text x="236.2" y="55.3">Line of</text>
<text x="236.3" y="58.2">exist. wall</text>
<text x="173.5" y="64.7">450</text>
<text x="182" y="61.5">90</text>
<text x="201.5" y="64.7">4160</text>
<text x="31.1" y="66.5">HL</text>
<text x="45.8" y="67.9">Heater/Light</text>
<text x="29.7" y="75.7">HWU</text>
<text x="45.8" y="75.9">Hot Water Unit</text>
<text x="210.9" y="73.5">630</text>
<text x="211.7" y="77.3">SO</text>
<text x="218.6" y="73.5">910</text>
<text x="236.2" y="77.3">Line of</text>
<text x="46" y="78.8">Wall Mounted</text>
<text x="236.3" y="80.3">exist. wall</text>
<text x="31" y="85.4">MB</text>
<text x="45.8" y="87">Meter Box - Electrical</text>
<text x="214.1" y="84.3">CDH 1206</text>
<text x="214.1" y="87.3">Obs. toughened</text>
<text x="30.1" y="94.7">GAS</text>
<text x="45.8" y="95.4">Meter - Gas</text>
<text x="128.4" y="94.8">1800 high merbau hardwood</text>
<text x="181" y="94.8">Remove tap &amp; hose reel &amp; refit</text>
<text x="219.4" y="93.3">W3</text>
<text x="129" y="97.7">slatted privacy screen</text>
<text x="181.1" y="97.7">once addition is complete</text>
<text x="34.9" y="102.4">s</text>
<text x="46" y="102.8">Smoke Detector</text>
<text x="85.8" y="106.5" transform="rotate(-90 85.8 106.5)">50</text>
<text x="88.7" y="107.5" transform="rotate(-90 88.7 107.5)">Clad.</text>
<text x="297.8" y="107.8">WL</text>
<text x="31.1" y="110.2">ST</text>
<text x="46.1" y="110.2">Stack</text>
<text x="101.5" y="109.5" transform="rotate(-90 101.5 109.5)">90</text>
<text x="138.9" y="110.2">New DP &amp;</text>
<text x="139" y="113.1">SW</text>
<text x="214.7" y="108.3">T</text>
<text x="360.9" y="113.3">DP</text>
<text x="33.6" y="117.4">T</text>
<text x="46" y="119.1">Tap - Garden</text>
<text x="139.3" y="117.8">Timber</text>
<text x="189" y="115.1">Remove</text>
<text x="189" y="118">EL</text>
<text x="301.1" y="115.4">EL</text>
<text x="93.5" y="124.5" transform="rotate(-90 93.5 124.5)">1890</text>
<text x="101.5" y="124.8" transform="rotate(-90 101.5 124.8)">1710</text>
<text x="139.3" y="120.7">Step</text>
<text x="207.2" y="122.5">Remove</text>
<text x="207.4" y="125.4">SL</text>
<text x="31.1" y="126.7">WL</text>
<text x="46" y="127.4">Wall Light</text>
<text x="117.5" y="128.1" transform="rotate(-90 117.5 128.1)">630</text>
<text x="121.3" y="127.3" transform="rotate(-90 121.3 127.3)">SO</text>
<text x="128.6" y="131.3" transform="rotate(-90 128.6 131.3)">CDH 1206</text>
<text x="131.5" y="131.3" transform="rotate(-90 131.5 131.3)">Obsc. tough.</text>
<text x="136.8" y="126.2">W2</text>
<text x="144.8" y="127.7">Up</text>
<text x="308.1" y="128.3">Cup'Bd</text>
<text x="33.4" y="136.8">MH</text>
<text x="45.8" y="136.4">Manhole</text>
<text x="89.7" y="135.8" transform="rotate(-90 89.7 135.8)">50 Clad.</text>
<text x="101.5" y="134.8" transform="rotate(-90 101.5 134.8)">90</text>
<text x="113.7" y="132.3" transform="rotate(-90 113.7 132.3)">180</text>
<text x="125.4" y="134.1" transform="rotate(-90 125.4 134.1)">140</text>
<text x="188.8" y="133.3">720 CSD</text>
<text x="232.1" y="133.8">Remove exist.</text>
<text x="232.2" y="136.7">kitchen window &amp;</text>
<text x="121.3" y="142.8" transform="rotate(-90 121.3 142.8)">SO</text>
<text x="136.8" y="142.8">W5</text>
<text x="232.2" y="142.6">rendered reveals.</text>
<text x="232.2" y="139.7">make good to</text>
<text x="29.7" y="146.5">SL</text>
<text x="45.9" y="146.2">Existing Skylight</text>
<text x="46" y="149.1">to be removed</text>
<text x="85.5" y="149.5" transform="rotate(-90 85.5 149.5)">6950</text>
<text x="117.5" y="144.8" transform="rotate(-90 117.5 144.8)">1830</text>
<text x="128.6" y="148.5" transform="rotate(-90 128.6 148.5)">CSD 2418</text>
<text x="218.8" y="147">MH</text>
<text x="232.1" y="145.5">New benchtop to</text>
<text x="232.3" y="148.4">future servery by</text>
<text x="77.4" y="152.1" transform="rotate(-90 77.4 152.1)">7050 O/A</text>
<text x="113.5" y="154.2" transform="rotate(-90 113.5 154.2)">300</text>
<text x="158.5" y="154.8">Merbau</text>
<text x="190.9" y="154.1">RV</text>
<text x="220.7" y="151.4">WL</text>
<text x="232.2" y="151.4">Owner.</text>
<text x="243.7" y="153.3">1</text>
<text x="29.7" y="156.6">RV</text>
<text x="45.8" y="157.9">New Roof Ventilator</text>
<text x="93.5" y="159.1" transform="rotate(-90 93.5 159.1)">4920</text>
<text x="101.5" y="158.7" transform="rotate(-90 101.5 158.7)">4970</text>
<text x="158.5" y="157.7">Decking</text>
<text x="117.5" y="166.1" transform="rotate(-90 117.5 166.1)">1830</text>
<text x="121.3" y="164.1" transform="rotate(-90 121.3 164.1)">SO</text>
<text x="136.8" y="163.3">W1</text>
<text x="301.4" y="165">HL</text>
<text x="128.6" y="169.3" transform="rotate(-90 128.6 169.3)">CDH 1818</text>
<text x="93.5" y="178.5" transform="rotate(-90 93.5 178.5)">90</text>
<text x="101.5" y="178.5" transform="rotate(-90 101.5 178.5)">90</text>
<text x="117.5" y="178.7" transform="rotate(-90 117.5 178.7)">955</text>
<text x="237.1" y="175.7">AC</text>
<text x="361.1" y="175.2">AB</text>
<text x="152.3" y="184.9">New DP &amp;</text>
<text x="180.1" y="184.9">Remove DP</text>
<text x="355" y="185.1">DP</text>
<text x="86" y="189.3" transform="rotate(-90 86 189.3)">50</text>
<text x="88.9" y="190.4" transform="rotate(-90 88.9 190.4)">Clad.</text>
<text x="94" y="189.1" transform="rotate(-90 94 189.1)">50</text>
<text x="96.9" y="190.2" transform="rotate(-90 96.9 190.2)">Clad.</text>
<text x="114.2" y="186">90x90 Timber Posts with</text>
<text x="114.2" y="189">Beam in Dropoff</text>
<text x="152.4" y="187.8">SW</text>
<text x="241.2" y="186.8">SAC</text>
<text x="250.3" y="186.8">HWU</text>
<text x="289.5" y="186.6">ST</text>
<text x="339.4" y="186.5">MB T</text>
<text x="348.6" y="186.4">GAS</text>
<text x="361" y="186.3">Electrical Mains</text>
<text x="361" y="189.3">POA</text>
<text x="160.9" y="196.1">Demolish existing rear</text>
<text x="202.6" y="197.8">W4</text>
<text x="232.1" y="196.1">Remove existing sliding</text>
<text x="274.3" y="196.1">Line of existing F/Floor</text>
<text x="161" y="199">covered pergola, pavers</text>
<text x="161" y="201.9">over concrete slab,</text>
<text x="232.1" y="201.9">Retain existing bulkhead</text>
<text x="232.2" y="199">door to Meals Area.</text>
<text x="274.4" y="199">over shown dashed.</text>
<text x="161" y="204.8">concrete slab &amp; laundry /</text>
<text x="161" y="207.8">shower room.</text>
<text x="197.7" y="204.1">CAW 0626</text>
<text x="203.8" y="206.6">=</text>
<text x="232.2" y="207.8">reveals.</text>
<text x="232.2" y="204.8">&amp; make good rendered</text>
<text x="160.9" y="210.7">Demolished walls shown</text>
<text x="161" y="213.6">dashed.</text>
<text x="201.5" y="212.4">2670</text>
<text x="203.2" y="216.3">SO</text>
<text x="19.7" y="283.8">FOR:</text>
<text x="137.3" y="283.6">AT:</text>
<text x="283" y="283.9">SCALE:</text>
<text x="311.6" y="283.9">SHEET:</text>
<text x="340.8" y="283.9">JOB NO:</text>
</g>
</svg>
